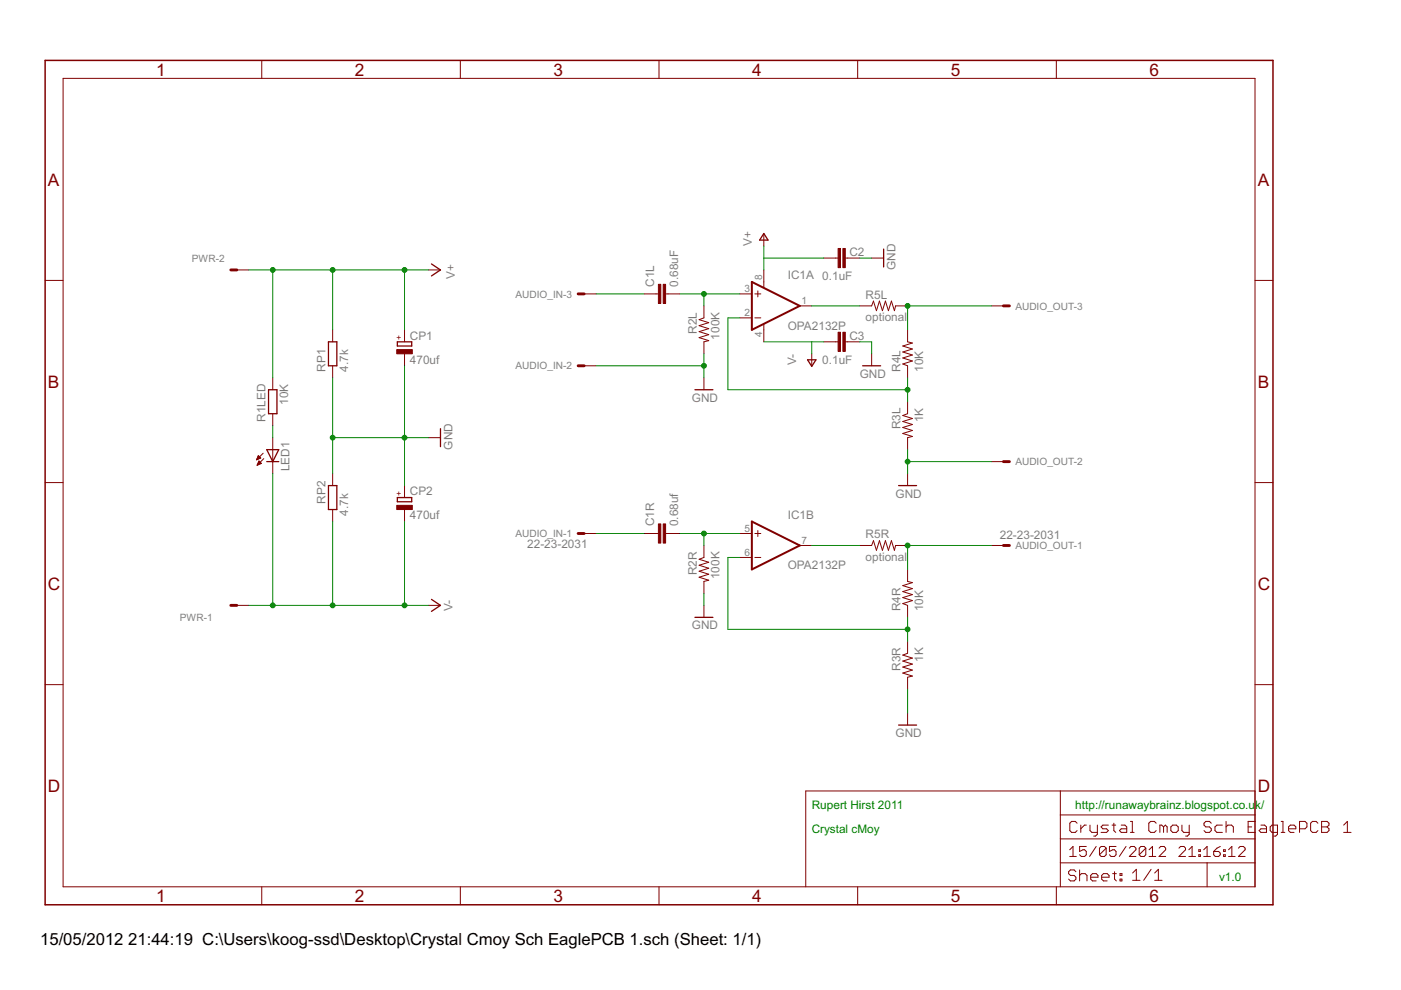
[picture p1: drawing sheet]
<svg xmlns="http://www.w3.org/2000/svg" width="297mm" height="210mm" viewBox="0 0 297 210" stroke-linecap="round" stroke-linejoin="round" font-family="sans-serif">
<g fill="#800000" stroke="#800000" stroke-width=".21">
<path d="M136.5 62.3h2.6z"/>
<path d="M141.6 62.3h2.6z"/>
<path d="M141.1 62.3h.5z"/>
<path d="M139.1 62.3h.5z"/>
<path d="M149.2 72.5v2.5z"/>
<path d="M149.2 64.9v2.5z"/>
<path d="M148.2 67.8l1-.4z"/>
<path d="M148.2 67.8l2.1 .6z"/>
<path d="M148.2 69l2.1-.6z"/>
<path d="M148.2 69l2.1 .7z"/>
<path d="M148.2 70.3l2.1-.6z"/>
<path d="M148.2 70.3l2.1 .7z"/>
<path d="M148.2 71.6l2.1-.6z"/>
<path d="M148.2 71.6l2.1 .6z"/>
<path d="M149.2 72.5l1.1-.3z"/>
<path d="M192.4 92.8v2.5z"/>
<path d="M192.4 85.2v2.5z"/>
<path d="M191.4 88.1l1-.4z"/>
<path d="M191.4 88.1l2 .6z"/>
<path d="M191.4 89.4l2-.7z"/>
<path d="M191.4 89.4l2 .6z"/>
<path d="M191.4 90.6l2-.6z"/>
<path d="M191.4 90.6l2 .7z"/>
<path d="M191.4 91.9l2-.6z"/>
<path d="M191.4 91.9l2 .6z"/>
<path d="M192.4 92.8l1-.3z"/>
<path d="M189.9 64.9h2.5z"/>
<path d="M182.3 64.9h2.5z"/>
<path d="M185.2 63.8l-.4 1.1z"/>
<path d="M185.2 63.8l.6 2.1z"/>
<path d="M186.5 63.8l-.7 2.1z"/>
<path d="M186.5 63.8l.6 2.1z"/>
<path d="M187.7 63.8l-.6 2.1z"/>
<path d="M187.7 63.8l.7 2.1z"/>
<path d="M189 63.8l-.6 2.1z"/>
<path d="M189 63.8l.6 2.1z"/>
<path d="M189.9 64.9l-.3 1z"/>
<path d="M192.4 69.9v2.6z"/>
<path d="M192.4 77.6v2.5z"/>
<path d="M191.4 77.2l1 .4z"/>
<path d="M191.4 77.2l2-.7z"/>
<path d="M191.4 75.9l2 .6z"/>
<path d="M191.4 75.9l2-.6z"/>
<path d="M191.4 74.6l2 .7z"/>
<path d="M191.4 74.6l2-.6z"/>
<path d="M191.4 73.4l2 .6z"/>
<path d="M191.4 73.4l2-.7z"/>
<path d="M192.4 72.5l1 .2z"/>
<path d="M149.2 80.1v2.5z"/>
<path d="M192.4 100.4v2.6z"/>
<path d="M172.1 75v2.6z"/>
<path d="M161.9 49.6v2.6z"/>
<path d="M156.9 67.4h2.5z"/>
<path d="M156.9 62.3h2.5z"/>
<path d="M169.6 64.9h2.5z"/>
<path d="M160.7 61.7v1.2z"/>
<path d="M160 62.3h1.3z"/>
<path d="M160 67.4h1.3z"/>
<path d="M161.9 59.8v1.2z"/>
<path d="M161.9 68.8v1.1z"/>
<path d="M161.9 57.2v2.6z"/>
<path d="M161.9 69.9v2.6z"/>
<path d="M156.9 118.2h2.5z"/>
<path d="M156.9 113.1h2.5z"/>
<path d="M169.6 115.7h2.5z"/>
<path d="M160.7 112.5v1.2z"/>
<path d="M160 113.1h1.3z"/>
<path d="M160 118.2h1.3z"/>
<path d="M136.5 113.1h2.6z"/>
<path d="M141.6 113.1h2.6z"/>
<path d="M141.1 113.1h.5z"/>
<path d="M139.1 113.1h.5z"/>
<path d="M149.2 123.3v2.5z"/>
<path d="M149.2 115.7v2.5z"/>
<path d="M148.2 118.6l1-.4z"/>
<path d="M148.2 118.6l2.1 .6z"/>
<path d="M148.2 119.8l2.1-.6z"/>
<path d="M148.2 119.8l2.1 .7z"/>
<path d="M148.2 121.1l2.1-.6z"/>
<path d="M148.2 121.1l2.1 .7z"/>
<path d="M148.2 122.4l2.1-.6z"/>
<path d="M148.2 122.4l2.1 .6z"/>
<path d="M149.2 123.3l1.1-.3z"/>
<path d="M192.4 143.6v2.5z"/>
<path d="M192.4 136v2.5z"/>
<path d="M191.4 138.9l1-.4z"/>
<path d="M191.4 138.9l2 .6z"/>
<path d="M191.4 140.2l2-.7z"/>
<path d="M191.4 140.2l2 .6z"/>
<path d="M191.4 141.4l2-.6z"/>
<path d="M191.4 141.4l2 .7z"/>
<path d="M191.4 142.7l2-.6z"/>
<path d="M191.4 142.7l2 .6z"/>
<path d="M192.4 143.6l1-.3z"/>
<path d="M189.9 115.7h2.5z"/>
<path d="M182.3 115.7h2.5z"/>
<path d="M185.2 114.6l-.4 1.1z"/>
<path d="M185.2 114.6l.6 2.1z"/>
<path d="M186.5 114.6l-.7 2.1z"/>
<path d="M186.5 114.6l.6 2.1z"/>
<path d="M187.7 114.6l-.6 2.1z"/>
<path d="M187.7 114.6l.7 2.1z"/>
<path d="M189 114.6l-.6 2.1z"/>
<path d="M189 114.6l.6 2.1z"/>
<path d="M189.9 115.7l-.3 1z"/>
<path d="M192.4 120.7v2.6z"/>
<path d="M192.4 128.4v2.5z"/>
<path d="M191.4 128l1 .4z"/>
<path d="M191.4 128l2-.7z"/>
<path d="M191.4 126.7l2 .6z"/>
<path d="M191.4 126.7l2-.6z"/>
<path d="M191.4 125.4l2 .7z"/>
<path d="M191.4 125.4l2-.6z"/>
<path d="M191.4 124.2l2 .6z"/>
<path d="M191.4 124.2l2-.7z"/>
<path d="M192.4 123.3l1 .2z"/>
<path d="M149.2 128.4v2.5z"/>
<path d="M192.4 151.2v2.5z"/>
<path d="M266.1 182.9v5.1z"/>
<path d="M266.1 177.9v5z"/>
<path d="M266.1 172.8v5.1z"/>
<path d="M266.1 167.7v5.1z"/>
<path d="M170.8 167.7v20.3z"/>
<path d="M170.8 167.7h54z"/>
<path d="M224.8 167.7h41.3z"/>
<path d="M255.9 182.9v5.1z"/>
<path d="M255.9 182.9h10.2z"/>
<path d="M224.8 182.9h31.1z"/>
<path d="M224.8 182.9v5.1z"/>
<path d="M224.8 177.9v5z"/>
<path d="M224.8 177.9h41.3z"/>
<path d="M224.8 172.8v5.1z"/>
<path d="M224.8 172.8h41.3z"/>
<path d="M224.8 167.7v5.1z"/>
<path d="M228 174.2l.4 .3z"/>
<path d="M227.2 174.2h.8z"/>
<path d="M227.2 174.2l-.4 .3z"/>
<path d="M226.8 174.5v1.6z"/>
<path d="M226.8 176.1l.4 .4z"/>
<path d="M227.2 176.5h.8z"/>
<path d="M228 176.5l.4-.4z"/>
<path d="M229.2 174.9v1.6z"/>
<path d="M229.2 175.7l.7-.8z"/>
<path d="M229.9 174.9h.4z"/>
<path d="M231.1 174.9v1.2z"/>
<path d="M231.1 176.1l.4 .4z"/>
<path d="M231.5 176.5h1.2z"/>
<path d="M232.7 174.9v2z"/>
<path d="M232.3 177.3l.4-.4z"/>
<path d="M231.9 177.3h.4z"/>
<path d="M233.4 176.5h1.2z"/>
<path d="M234.6 176.5l.4-.4z"/>
<path d="M234.6 175.7l.4 .4z"/>
<path d="M233.8 175.7h.8z"/>
<path d="M233.4 175.3l.4 .4z"/>
<path d="M233.4 175.3l.4-.4z"/>
<path d="M233.8 174.9h1.2z"/>
<path d="M236.2 174.5v1.6z"/>
<path d="M236.2 176.1l.4 .4z"/>
<path d="M235.8 174.9h.8z"/>
<path d="M237.7 174.9h.8z"/>
<path d="M238.5 174.9l.4 .4z"/>
<path d="M238.9 175.3v1.2z"/>
<path d="M237.7 176.5h1.2z"/>
<path d="M237.3 176.1l.4 .4z"/>
<path d="M237.3 176.1l.4-.4z"/>
<path d="M237.7 175.7h1.2z"/>
<path d="M239.7 174.2h.4z"/>
<path d="M240.1 174.2v2.3z"/>
<path d="M239.7 176.5h.8z"/>
<path d="M244.8 174.2l.3 .3z"/>
<path d="M244 174.2h.8z"/>
<path d="M243.6 174.5l.4-.3z"/>
<path d="M243.6 174.5v1.6z"/>
<path d="M243.6 176.1l.4 .4z"/>
<path d="M244 176.5h.8z"/>
<path d="M244.8 176.5l.3-.4z"/>
<path d="M245.9 174.9v1.6z"/>
<path d="M245.9 174.9h.4z"/>
<path d="M246.3 174.9l.4 .4z"/>
<path d="M246.7 175.3v1.2z"/>
<path d="M246.7 175.3l.4-.4z"/>
<path d="M247.1 174.9l.4 .4z"/>
<path d="M247.5 175.3v1.2z"/>
<path d="M248.6 176.5h.8z"/>
<path d="M249.4 176.5l.4-.4z"/>
<path d="M249.8 175.3v.8z"/>
<path d="M249.4 174.9l.4 .4z"/>
<path d="M248.6 174.9h.8z"/>
<path d="M248.2 175.3l.4-.4z"/>
<path d="M248.2 175.3v.8z"/>
<path d="M248.2 176.1l.4 .4z"/>
<path d="M250.6 174.9v1.2z"/>
<path d="M250.6 176.1l.4 .4z"/>
<path d="M251 176.5h1.1z"/>
<path d="M252.1 174.9v2z"/>
<path d="M252.1 176.9l-.3 .4z"/>
<path d="M251.4 177.3h.4z"/>
<path d="M256.4 174.2l.4 .3z"/>
<path d="M255.7 174.2h.7z"/>
<path d="M255.7 174.2l-.4 .3z"/>
<path d="M255.3 174.5v.4z"/>
<path d="M255.3 174.9l.4 .4z"/>
<path d="M255.7 175.3h.7z"/>
<path d="M256.4 175.3l.4 .4z"/>
<path d="M256.8 175.7v.4z"/>
<path d="M256.8 176.1l-.4 .4z"/>
<path d="M255.7 176.5h.7z"/>
<path d="M255.3 176.1l.4 .4z"/>
<path d="M258 174.9h1.2z"/>
<path d="M257.6 175.3l.4-.4z"/>
<path d="M257.6 175.3v.8z"/>
<path d="M257.6 176.1l.4 .4z"/>
<path d="M258 176.5h1.2z"/>
<path d="M259.9 174.2v2.3z"/>
<path d="M259.9 175.3l.4-.4z"/>
<path d="M260.3 174.9h.8z"/>
<path d="M261.1 174.9l.4 .4z"/>
<path d="M261.5 175.3v1.2z"/>
<path d="M264.6 174.2h1.6z"/>
<path d="M264.6 174.2v2.3z"/>
<path d="M264.6 176.5h1.6z"/>
<path d="M264.6 175.3h.8z"/>
<path d="M267.3 174.9h.8z"/>
<path d="M268.1 174.9l.4 .4z"/>
<path d="M268.5 175.3v1.2z"/>
<path d="M267.3 176.5h1.2z"/>
<path d="M267 176.1l.3 .4z"/>
<path d="M267 176.1l.3-.4z"/>
<path d="M267.3 175.7h1.2z"/>
<path d="M270.1 177.3h.4z"/>
<path d="M270.5 177.3l.3-.4z"/>
<path d="M270.8 174.9v2z"/>
<path d="M269.7 174.9h1.1z"/>
<path d="M269.7 174.9l-.4 .4z"/>
<path d="M269.3 175.3v.8z"/>
<path d="M269.3 176.1l.4 .4z"/>
<path d="M269.7 176.5h1.1z"/>
<path d="M271.6 174.2h.4z"/>
<path d="M272 174.2v2.3z"/>
<path d="M271.6 176.5h.8z"/>
<path d="M273.6 176.5h.8z"/>
<path d="M273.2 176.1l.4 .4z"/>
<path d="M273.2 175.3v.8z"/>
<path d="M273.2 175.3l.4-.4z"/>
<path d="M273.6 174.9h.8z"/>
<path d="M274.4 174.9l.3 .4z"/>
<path d="M274.7 175.3v.4z"/>
<path d="M273.2 175.7h1.5z"/>
<path d="M275.5 174.2v2.3z"/>
<path d="M275.5 174.2h1.2z"/>
<path d="M276.7 174.2l.4 .3z"/>
<path d="M277.1 174.5v.8z"/>
<path d="M276.7 175.7l.4-.4z"/>
<path d="M275.5 175.7h1.2z"/>
<path d="M279 174.2l.4 .3z"/>
<path d="M278.3 174.2h.7z"/>
<path d="M278.3 174.2l-.4 .3z"/>
<path d="M277.9 174.5v1.6z"/>
<path d="M277.9 176.1l.4 .4z"/>
<path d="M278.3 176.5h.7z"/>
<path d="M279 176.5l.4-.4z"/>
<path d="M280.2 174.2v2.3z"/>
<path d="M280.2 174.2h1.2z"/>
<path d="M281.4 174.2l.4 .3z"/>
<path d="M281.8 174.5v.4z"/>
<path d="M281.4 175.3l.4-.4z"/>
<path d="M281.4 175.3l.4 .4z"/>
<path d="M281.8 175.7v.4z"/>
<path d="M281.4 176.5l.4-.4z"/>
<path d="M280.2 176.5h1.2z"/>
<path d="M280.2 175.3h1.2z"/>
<path d="M284.9 174.9l.8-.7z"/>
<path d="M285.7 174.2v2.3z"/>
<path d="M284.9 176.5h1.5z"/>
<path d="M226.8 180.2l.7-.7z"/>
<path d="M227.5 179.5v2.1z"/>
<path d="M226.8 181.6h1.4z"/>
<path d="M228.9 179.5h1.4z"/>
<path d="M228.9 179.5v1z"/>
<path d="M228.9 180.5l.7-.3z"/>
<path d="M229.6 180.2h.4z"/>
<path d="M230 180.2l.3 .3z"/>
<path d="M230.3 180.5v.7z"/>
<path d="M230.3 181.2l-.3 .4z"/>
<path d="M229.3 181.6h.7z"/>
<path d="M228.9 181.2l.4 .4z"/>
<path d="M232.4 179.5l-1.4 2.1z"/>
<path d="M233.1 179.8v1.4z"/>
<path d="M233.5 179.5l-.4 .3z"/>
<path d="M233.5 179.5h.7z"/>
<path d="M234.2 179.5l.3 .3z"/>
<path d="M234.5 179.8v1.4z"/>
<path d="M234.5 181.2l-.3 .4z"/>
<path d="M233.5 181.6h.7z"/>
<path d="M233.1 181.2l.4 .4z"/>
<path d="M233.1 181.2l1.4-1.4z"/>
<path d="M235.2 179.5h1.4z"/>
<path d="M235.2 179.5v1z"/>
<path d="M235.2 180.5l.7-.3z"/>
<path d="M235.9 180.2h.4z"/>
<path d="M236.3 180.2l.3 .3z"/>
<path d="M236.6 180.5v.7z"/>
<path d="M236.6 181.2l-.3 .4z"/>
<path d="M235.6 181.6h.7z"/>
<path d="M235.2 181.2l.4 .4z"/>
<path d="M238.7 179.5l-1.4 2.1z"/>
<path d="M239.4 181.6h1.4z"/>
<path d="M240.8 180.2l-1.4 1.4z"/>
<path d="M240.8 179.8v.4z"/>
<path d="M240.5 179.5l.3 .3z"/>
<path d="M239.8 179.5h.7z"/>
<path d="M239.8 179.5l-.4 .3z"/>
<path d="M241.5 179.8v1.4z"/>
<path d="M241.5 179.8l.4-.3z"/>
<path d="M241.9 179.5h.7z"/>
<path d="M242.6 179.5l.3 .3z"/>
<path d="M242.9 179.8v1.4z"/>
<path d="M242.9 181.2l-.3 .4z"/>
<path d="M241.9 181.6h.7z"/>
<path d="M241.5 181.2l.4 .4z"/>
<path d="M241.5 181.2l1.4-1.4z"/>
<path d="M243.6 180.2l.7-.7z"/>
<path d="M244.3 179.5v2.1z"/>
<path d="M243.6 181.6h1.4z"/>
<path d="M245.7 181.6h1.4z"/>
<path d="M247.1 180.2l-1.4 1.4z"/>
<path d="M247.1 179.8v.4z"/>
<path d="M246.8 179.5l.3 .3z"/>
<path d="M246.1 179.5h.7z"/>
<path d="M246.1 179.5l-.4 .3z"/>
<path d="M250 181.6h1.4z"/>
<path d="M251.4 180.2l-1.4 1.4z"/>
<path d="M251.4 179.8v.4z"/>
<path d="M251 179.5l.4 .3z"/>
<path d="M250.3 179.5h.7z"/>
<path d="M250.3 179.5l-.3 .3z"/>
<path d="M252.1 180.2l.7-.7z"/>
<path d="M252.8 179.5v2.1z"/>
<path d="M252.1 181.6h1.4z"/>
<path d="M254.2 180.2h.3z"/>
<path d="M254.5 180.2v.3z"/>
<path d="M254.2 180.5h.3z"/>
<path d="M254.2 180.2v.3z"/>
<path d="M254.2 181.2h.3z"/>
<path d="M254.5 181.2v.4z"/>
<path d="M254.2 181.6h.3z"/>
<path d="M254.2 181.2v.4z"/>
<path d="M255.2 180.2l.7-.7z"/>
<path d="M255.9 179.5v2.1z"/>
<path d="M255.2 181.6h1.4z"/>
<path d="M258 179.8l.7-.3z"/>
<path d="M258 179.8l-.7 .7z"/>
<path d="M257.3 180.5v.7z"/>
<path d="M257.3 181.2l.4 .4z"/>
<path d="M257.7 181.6h.7z"/>
<path d="M258.7 181.2l-.3 .4z"/>
<path d="M258.7 180.9v.3z"/>
<path d="M258.4 180.5l.3 .4z"/>
<path d="M257.3 180.5h1.1z"/>
<path d="M259.4 180.2h.4z"/>
<path d="M259.8 180.2v.3z"/>
<path d="M259.4 180.5h.4z"/>
<path d="M259.4 180.2v.3z"/>
<path d="M259.4 181.2h.4z"/>
<path d="M259.8 181.2v.4z"/>
<path d="M259.4 181.6h.4z"/>
<path d="M259.4 181.2v.4z"/>
<path d="M261.2 179.5l-.7 .7z"/>
<path d="M261.2 179.5v2.1z"/>
<path d="M260.5 181.6h1.4z"/>
<path d="M262.6 181.6h1.4z"/>
<path d="M264 180.2l-1.4 1.4z"/>
<path d="M264 179.8v.4z"/>
<path d="M263.6 179.5l.4 .3z"/>
<path d="M262.9 179.5h.7z"/>
<path d="M262.9 179.5l-.3 .3z"/>
<path d="M240.1 185.1l.8-.8z"/>
<path d="M240.9 184.3v2.3z"/>
<path d="M240.1 186.6h1.6z"/>
<path d="M244.1 184.3l-1.6 2.3z"/>
<path d="M244.8 185.1l.8-.8z"/>
<path d="M245.6 184.3v2.3z"/>
<path d="M244.8 186.6h1.6z"/>
<path d="M227.7 184.4l.4 .4z"/>
<path d="M226.9 184.4h.8z"/>
<path d="M226.9 184.4l-.3 .4z"/>
<path d="M226.6 184.8v.4z"/>
<path d="M226.6 185.2l.3 .4z"/>
<path d="M226.9 185.6h.8z"/>
<path d="M227.7 185.6l.4 .4z"/>
<path d="M228.1 186v.4z"/>
<path d="M228.1 186.4l-.4 .4z"/>
<path d="M226.9 186.8h.8z"/>
<path d="M226.6 186.4l.3 .4z"/>
<path d="M228.9 184.4v2.4z"/>
<path d="M228.9 185.6l.4-.4z"/>
<path d="M229.3 185.2h.8z"/>
<path d="M230.1 185.2l.4 .4z"/>
<path d="M230.5 185.6v1.2z"/>
<path d="M231.6 186.8h.8z"/>
<path d="M231.2 186.4l.4 .4z"/>
<path d="M231.2 185.6v.8z"/>
<path d="M231.2 185.6l.4-.4z"/>
<path d="M231.6 185.2h.8z"/>
<path d="M232.4 185.2l.4 .4z"/>
<path d="M232.8 185.6v.4z"/>
<path d="M231.2 186h1.6z"/>
<path d="M234 186.8h.7z"/>
<path d="M233.6 186.4l.4 .4z"/>
<path d="M233.6 185.6v.8z"/>
<path d="M233.6 185.6l.4-.4z"/>
<path d="M234 185.2h.7z"/>
<path d="M234.7 185.2l.4 .4z"/>
<path d="M235.1 185.6v.4z"/>
<path d="M233.6 186h1.5z"/>
<path d="M236.3 184.8v1.6z"/>
<path d="M236.3 186.4l.4 .4z"/>
<path d="M235.9 185.2h.8z"/>
<path d="M237.5 185.2h.4z"/>
<path d="M237.9 185.2v.4z"/>
<path d="M237.5 185.6h.4z"/>
<path d="M237.5 185.2v.4z"/>
<path d="M237.5 186.4h.4z"/>
<path d="M237.9 186.4v.4z"/>
<path d="M237.5 186.8h.4z"/>
<path d="M237.5 186.4v.4z"/>
<path d="M13.4 16.6v171.4z"/>
<path d="M9.6 59.5h3.8z"/>
<path d="M9.6 102.3h3.8z"/>
<path d="M9.6 145.2h3.8z"/>
<path d="M13.4 188h252.7z"/>
<path d="M55.5 188v3.8z"/>
<path d="M97.6 188v3.8z"/>
<path d="M139.7 188v3.8z"/>
<path d="M181.8 188v3.8z"/>
<path d="M224 188v3.8z"/>
<path d="M266.1 16.6v171.4z"/>
<path d="M266.1 59.5h3.8z"/>
<path d="M266.1 102.3h3.8z"/>
<path d="M266.1 145.2h3.8z"/>
<path d="M13.4 16.6h252.7z"/>
<path d="M55.5 12.8v3.8z"/>
<path d="M97.6 12.8v3.8z"/>
<path d="M139.7 12.8v3.8z"/>
<path d="M181.8 12.8v3.8z"/>
<path d="M224 12.8v3.8z"/>
<path d="M85.8 75v2.6z"/>
<path d="M85.8 69.9v2.6z"/>
<path d="M85.8 108v2.6z"/>
<path d="M85.8 103v2.5z"/>
<path d="M70.5 69.9v2.6z"/>
<path d="M70.5 77.6v2.5z"/>
<path d="M70.5 100.4v2.6z"/>
<path d="M70.5 108v2.6z"/>
<path d="M50.2 128.4h2.5z"/>
<path d="M50.2 57.2h2.5z"/>
<path d="M90.8 92.8h2.6z"/>
<path d="M90.8 57.2h2.6z"/>
<path d="M90.8 128.4h2.6z"/>
<path d="M174.6 72.5h2.6z"/>
<path d="M179.7 72.5h2.6z"/>
<path d="M179.2 72.5h.5z"/>
<path d="M177.2 72.5h.5z"/>
<path d="M179.7 54.7h2.6z"/>
<path d="M174.6 54.7h2.6z"/>
<path d="M177.2 54.7h.5z"/>
<path d="M179.2 54.7h.5z"/>
<path d="M184.8 54.7h2.5z"/>
<path d="M123.8 113.1h2.6z"/>
<path d="M123.8 77.6h2.6z"/>
<path d="M123.8 62.3h2.6z"/>
<path d="M210.2 115.7h2.5z"/>
<path d="M210.2 97.9h2.5z"/>
<path d="M210.2 64.9h2.5z"/>
<path d="M184.8 75v2.6z"/>
<path d="M57.8 87.7v2.6z"/>
<path d="M57.8 80.1v2.5z"/>
<path d="M57.8 97.9v2.5z"/>
<path d="M57.8 92.8v2.5z"/>
<path d="M57.8 95.3v2.6z"/>
<path d="M55.8 96.1l-1.4 1.4z"/>
<path d="M54.5 98.6l1.4-1.4z"/>
<path d="M54.8 96.6l-.4 .9z"/>
<path d="M54.8 96.6l.5 .5z"/>
<path d="M54.4 97.5l.9-.4z"/>
<path d="M54.4 97.4h.2z"/>
<path d="M54.5 97.3h.3z"/>
<path d="M54.5 97.2h.6z"/>
<path d="M54.6 97h.6z"/>
<path d="M54.6 96.9h.5z"/>
<path d="M54.7 96.8h.3z"/>
<path d="M54.7 96.7h.2z"/>
<path d="M54.9 97.7l-.4 .9z"/>
<path d="M54.9 97.7l.5 .6z"/>
<path d="M54.5 98.6l.9-.3z"/>
<path d="M54.6 98.5h.2z"/>
<path d="M54.6 98.4h.5z"/>
<path d="M54.7 98.3h.7z"/>
<path d="M54.7 98.1h.6z"/>
<path d="M54.8 98h.4z"/>
<path d="M54.8 97.9h.3z"/>
</g>
<g fill="#800000" stroke="#800000" stroke-width=".21">
<path d="M139.6 60.3h.5v4h-.5z"/>
<path d="M140.6 60.3h.5v4h-.5z"/>
<path d="M139.6 111.1h.5v4h-.5z"/>
<path d="M140.6 111.1h.5v4h-.5z"/>
<path d="M84.1 74.1h3.3v.9h-3.3z"/>
<path d="M84.1 107.1h3.3v.9h-3.3z"/>
<path d="M177.7 70.4h.5v4.1h-.5z"/>
<path d="M178.7 70.4h.5v4.1h-.5z"/>
<path d="M178.7 52.7h.5v4h-.5z"/>
<path d="M177.7 52.7h.5v4h-.5z"/>
</g>
<g fill="#800000" stroke="#800000" stroke-width=".28">
<path d="M147.3 82.6h3.9z"/>
<path d="M190.5 103h3.8z"/>
<path d="M171.2 76.3l.9 1.4z"/>
<path d="M173 76.3l-.9 1.4z"/>
<path d="M171.2 76.3h1.8z"/>
<path d="M161.9 49.5l.9 1.4z"/>
<path d="M161.9 49.5l-.8 1.4z"/>
<path d="M161.1 50.9h1.7z"/>
<path d="M147.3 130.9h3.9z"/>
<path d="M190.5 153.7h3.8z"/>
<path d="M84.2 73.4h3.1z"/>
<path d="M87.3 72.5v.9z"/>
<path d="M84.2 72.5v.9z"/>
<path d="M84.2 72.5h3.1z"/>
<path d="M84.2 106.4h3.1z"/>
<path d="M87.3 105.5v.9z"/>
<path d="M84.2 105.5v.9z"/>
<path d="M84.2 105.5h3.1z"/>
<path d="M71.4 72.5v5.1z"/>
<path d="M69.6 72.5v5.1z"/>
<path d="M69.6 72.5h1.8z"/>
<path d="M69.6 77.6h1.8z"/>
<path d="M71.4 103v5z"/>
<path d="M69.6 103v5z"/>
<path d="M69.6 103h1.8z"/>
<path d="M69.6 108h1.8z"/>
<path d="M93.4 90.9v3.8z"/>
<path d="M91.5 58.5l1.9-1.3z"/>
<path d="M91.5 56l1.9 1.2z"/>
<path d="M91.5 129.6l1.9-1.2z"/>
<path d="M91.5 127.1l1.9 1.3z"/>
<path d="M187.3 52.8v3.8z"/>
<path d="M182.9 77.6h3.8z"/>
<path d="M58.7 82.6v5.1z"/>
<path d="M56.9 82.6v5.1z"/>
<path d="M56.9 87.7h1.8z"/>
<path d="M56.9 82.6h1.8z"/>
<path d="M59.1 95.3l-1.3 2.6z"/>
<path d="M56.6 95.3l1.2 2.6z"/>
<path d="M57.8 97.9h1.3z"/>
<path d="M56.6 97.9h1.2z"/>
<path d="M57.8 95.3h1.3z"/>
<path d="M56.6 95.3h1.2z"/>
</g>
<g fill="#800000" stroke="#800000" stroke-width=".42">
<path d="M159.4 59.8l10.2 5.1z"/>
<path d="M159.4 59.8v10.1z"/>
<path d="M159.4 69.9l10.2-5z"/>
<path d="M159.4 110.6l10.2 5.1z"/>
<path d="M159.4 110.6v10.1z"/>
<path d="M159.4 120.7l10.2-5z"/>
</g>
<g fill="#800000" stroke="#800000" stroke-width=".32">
<path d="M9.6 12.8v179z"/>
<path d="M9.6 191.8h260.3z"/>
<path d="M269.9 12.8v179z"/>
<path d="M9.6 12.8h260.3z"/>
</g>
<g fill="#800000" stroke="#800000" stroke-width=".61">
<path d="M48.9 128.4h1.3z"/>
<path d="M48.9 57.2h1.3z"/>
<path d="M122.6 113.1h1.2z"/>
<path d="M122.6 77.6h1.2z"/>
<path d="M122.6 62.3h1.2z"/>
<path d="M212.7 115.7h1.3z"/>
<path d="M212.7 97.9h1.3z"/>
<path d="M212.7 64.9h1.3z"/>
</g>
<g fill="#008000" stroke="#008000" stroke-width=".21">
<path d="M172.1 64.9h10.2z"/>
<path d="M192.4 64.9v5z"/>
<path d="M192.4 64.9h17.8z"/>
<path d="M192.4 80.1v2.5z"/>
<path d="M192.4 82.6v2.6z"/>
<path d="M154.3 67.4h2.6z"/>
<path d="M154.3 67.4v15.2z"/>
<path d="M154.3 82.6h38.1z"/>
<path d="M149.2 77.6v2.5z"/>
<path d="M149.2 75v2.6z"/>
<path d="M126.4 77.6h22.8z"/>
<path d="M192.4 95.3v2.6z"/>
<path d="M192.4 97.9v2.5z"/>
<path d="M192.4 97.9h17.8z"/>
<path d="M149.2 125.8v2.6z"/>
<path d="M192.4 146.1v5.1z"/>
<path d="M85.8 77.6v15.2z"/>
<path d="M85.8 92.8v10.2z"/>
<path d="M70.5 80.1v12.7z"/>
<path d="M70.5 92.8v7.6z"/>
<path d="M70.5 92.8h15.3z"/>
<path d="M85.8 92.8h5z"/>
<path d="M182.3 72.5h2.5z"/>
<path d="M184.8 72.5v2.5z"/>
<path d="M182.3 54.7h2.5z"/>
<path d="M161.9 72.5h10.2z"/>
<path d="M172.1 72.5v2.5z"/>
<path d="M172.1 72.5h2.5z"/>
<path d="M85.8 110.6v17.8z"/>
<path d="M70.5 110.6v17.8z"/>
<path d="M70.5 128.4h15.3z"/>
<path d="M85.8 128.4h5z"/>
<path d="M52.7 128.4h5.1z"/>
<path d="M57.8 128.4h12.7z"/>
<path d="M57.8 100.4v28z"/>
<path d="M144.2 62.3h5z"/>
<path d="M149.2 62.3h7.7z"/>
<path d="M149.2 62.3v2.6z"/>
<path d="M161.9 54.7v2.5z"/>
<path d="M161.9 52.2v2.5z"/>
<path d="M161.9 54.7h12.7z"/>
<path d="M85.8 57.2v12.7z"/>
<path d="M70.5 57.2h15.3z"/>
<path d="M70.5 57.2v12.7z"/>
<path d="M85.8 57.2h5z"/>
<path d="M52.7 57.2h5.1z"/>
<path d="M57.8 57.2h12.7z"/>
<path d="M57.8 57.2v22.9z"/>
<path d="M172.1 115.7h10.2z"/>
<path d="M192.4 115.7v5z"/>
<path d="M192.4 115.7h17.8z"/>
<path d="M192.4 130.9v2.5z"/>
<path d="M192.4 133.4v2.6z"/>
<path d="M154.3 118.2h2.6z"/>
<path d="M154.3 118.2v15.2z"/>
<path d="M154.3 133.4h38.1z"/>
<path d="M144.2 113.1h5z"/>
<path d="M149.2 113.1h7.7z"/>
<path d="M149.2 113.1v2.6z"/>
<path d="M126.4 62.3h10.1z"/>
<path d="M126.4 113.1h10.1z"/>
<path d="M57.8 90.3v2.5z"/>
<circle cx="192.4" cy="64.9" r=".51"/>
<circle cx="192.4" cy="82.6" r=".51"/>
<circle cx="149.2" cy="77.6" r=".51"/>
<circle cx="192.4" cy="97.9" r=".51"/>
<circle cx="85.8" cy="92.8" r=".51"/>
<circle cx="70.5" cy="92.8" r=".51"/>
<circle cx="85.8" cy="128.4" r=".51"/>
<circle cx="70.5" cy="128.4" r=".51"/>
<circle cx="57.8" cy="128.4" r=".51"/>
<circle cx="149.2" cy="62.3" r=".51"/>
<circle cx="85.8" cy="57.2" r=".51"/>
<circle cx="70.5" cy="57.2" r=".51"/>
<circle cx="57.8" cy="57.2" r=".51"/>
<circle cx="192.4" cy="115.7" r=".51"/>
<circle cx="192.4" cy="133.4" r=".51"/>
<circle cx="149.2" cy="113.1" r=".51"/>
</g>
<g font-size="4.1" fill="#800000">
<text x="33.1" y="16">1</text>
<text x="75.2" y="16">2</text>
<text x="117.4" y="16">3</text>
<text x="159.5" y="16">4</text>
<text x="201.6" y="16">5</text>
<text x="243.7" y="16">6</text>
<text x="10.2" y="39.3">A</text>
<text x="266.7" y="39.3">A</text>
<text x="10.2" y="82.2">B</text>
<text x="266.7" y="82.2">B</text>
<text x="10.2" y="125">C</text>
<text x="266.7" y="125">C</text>
<text x="10.2" y="167.9">D</text>
<text x="266.7" y="167.9">D</text>
<text x="33.1" y="191.2">1</text>
<text x="75.2" y="191.2">2</text>
<text x="117.4" y="191.2">3</text>
<text x="159.5" y="191.2">4</text>
<text x="201.6" y="191.2">5</text>
<text x="243.7" y="191.2">6</text>
</g>
<g font-size="4">
<text x="8.5" y="200.4">15/05/2012</text>
<text x="27.2" y="200.4">21:44:19 C:\Users\koog-ssd\Desktop\Crystal Cmoy Sch EaglePCB 1.sch (Sheet: 1/1)</text>
</g>
<g font-size="2.8" fill="#808080">
<text x="159.4" y="52.2" transform="rotate(-90 159.4 52.2)">V+</text>
<text x="96.4" y="59.1" transform="rotate(-90 96.4 59.1)">V+</text>
<text x="167" y="59.1">IC1A 0.1uF</text>
<text x="180.1" y="54.3">C2</text>
<text x="189.9" y="57.2" transform="rotate(-90 189.9 57.2)">GND</text>
<text x="138.7" y="60.8" transform="rotate(-90 138.7 60.8)">C1L</text>
<text x="143.8" y="60.8" transform="rotate(-90 143.8 60.8)">0.68uF</text>
<text x="183.5" y="63.4">R5L</text>
<text x="86.9" y="72">CP1</text>
<text x="147.8" y="70.7" transform="rotate(-90 147.8 70.7)">R2L</text>
<text x="152.6" y="72" transform="rotate(-90 152.6 72)">100K</text>
<text x="167" y="69.9">OPA2132P</text>
<text x="183.5" y="68.2">optional</text>
<text x="86.9" y="77.1">470uf</text>
<text x="168.8" y="77.4" transform="rotate(-90 168.8 77.4)">V-</text>
<text x="174.3" y="77.2">0.1uF</text>
<text x="180.1" y="72.1">C3</text>
<text x="69" y="78.8" transform="rotate(-90 69 78.8)">RP1</text>
<text x="73.8" y="78.8" transform="rotate(-90 73.8 78.8)">4.7k</text>
<text x="182.3" y="80.1">GND</text>
<text x="190.9" y="78.8" transform="rotate(-90 190.9 78.8)">R4L</text>
<text x="195.7" y="78.8" transform="rotate(-90 195.7 78.8)">10K</text>
<text x="56.3" y="89.4" transform="rotate(-90 56.3 89.4)">R1LED</text>
<text x="61.1" y="85.8" transform="rotate(-90 61.1 85.8)">10K</text>
<text x="146.7" y="85.2">GND</text>
<text x="195.7" y="89.5" transform="rotate(-90 195.7 89.5)">1K</text>
<text x="95.9" y="95.3" transform="rotate(-90 95.9 95.3)">GND</text>
<text x="190.9" y="91" transform="rotate(-90 190.9 91)">R3L</text>
<text x="61.4" y="99.9" transform="rotate(-90 61.4 99.9)">LED1</text>
<text x="69" y="106.8" transform="rotate(-90 69 106.8)">RP2</text>
<text x="86.9" y="105">CP2</text>
<text x="189.9" y="105.5">GND</text>
<text x="73.8" y="109.3" transform="rotate(-90 73.8 109.3)">4.7k</text>
<text x="86.9" y="110.1">470uf</text>
<text x="138.7" y="111.6" transform="rotate(-90 138.7 111.6)">C1R</text>
<text x="143.8" y="111.6" transform="rotate(-90 143.8 111.6)">0.68uf</text>
<text x="167" y="109.9">IC1B</text>
<text x="111.8" y="116.3">22-23-2031</text>
<text x="183.5" y="119">optional</text>
<text x="183.5" y="114.2">R5R</text>
<text x="212" y="114.3">22-23-2031</text>
<text x="147.8" y="121.9" transform="rotate(-90 147.8 121.9)">R2R</text>
<text x="152.6" y="122.8" transform="rotate(-90 152.6 122.8)">100K</text>
<text x="167" y="120.7">OPA2132P</text>
<text x="95.9" y="129.6" transform="rotate(-90 95.9 129.6)">V-</text>
<text x="190.9" y="129.6" transform="rotate(-90 190.9 129.6)">R4R</text>
<text x="195.7" y="129.6" transform="rotate(-90 195.7 129.6)">10K</text>
<text x="146.7" y="133.4">GND</text>
<text x="190.9" y="142.2" transform="rotate(-90 190.9 142.2)">R3R</text>
<text x="195.7" y="140.3" transform="rotate(-90 195.7 140.3)">1K</text>
<text x="189.9" y="156.3">GND</text>
</g>
<g font-size="2.8" fill="#008000">
<text x="172.1" y="171.5">Rupert Hirst 2011</text>
<text x="228" y="171.5">http://runawaybrainz.blogspot.co.u</text>
<text x="266.1" y="171.5">k/</text>
<text x="172.1" y="176.6">Crystal cMoy</text>
<text x="258.5" y="186.8">v1.0</text>
</g>
<g font-size="2.4" fill="#808080">
<text x="40.7" y="55.5">PWR-2</text>
<text x="161.6" y="59.4" transform="rotate(-90 161.6 59.4)">8</text>
<text x="109.3" y="63.1">AUDIO_IN-3</text>
<text x="157.9" y="62">3</text>
<text x="169.9" y="64.5">1</text>
<text x="215.3" y="65.6">AUDIO_OUT-3</text>
<text x="157.9" y="67">2</text>
<text x="161.6" y="71.5" transform="rotate(-90 161.6 71.5)">4</text>
<text x="109.3" y="78.3">AUDIO_IN-2</text>
<text x="215.3" y="98.6">AUDIO_OUT-2</text>
<text x="109.3" y="113.9">AUDIO_IN-1</text>
<text x="157.9" y="112.8">5</text>
<text x="157.9" y="117.8">6</text>
<text x="169.9" y="115.3">7</text>
<text x="215.3" y="116.4">AUDIO_OUT-1</text>
<text x="38.1" y="131.6">PWR-1</text>
</g>
<g font-size="2" fill="#800000">
<text x="85.2" y="72.1" transform="rotate(-90 85.2 72.1)">+</text>
<text x="85.2" y="105.1" transform="rotate(-90 85.2 105.1)">+</text>
</g>
</svg>
